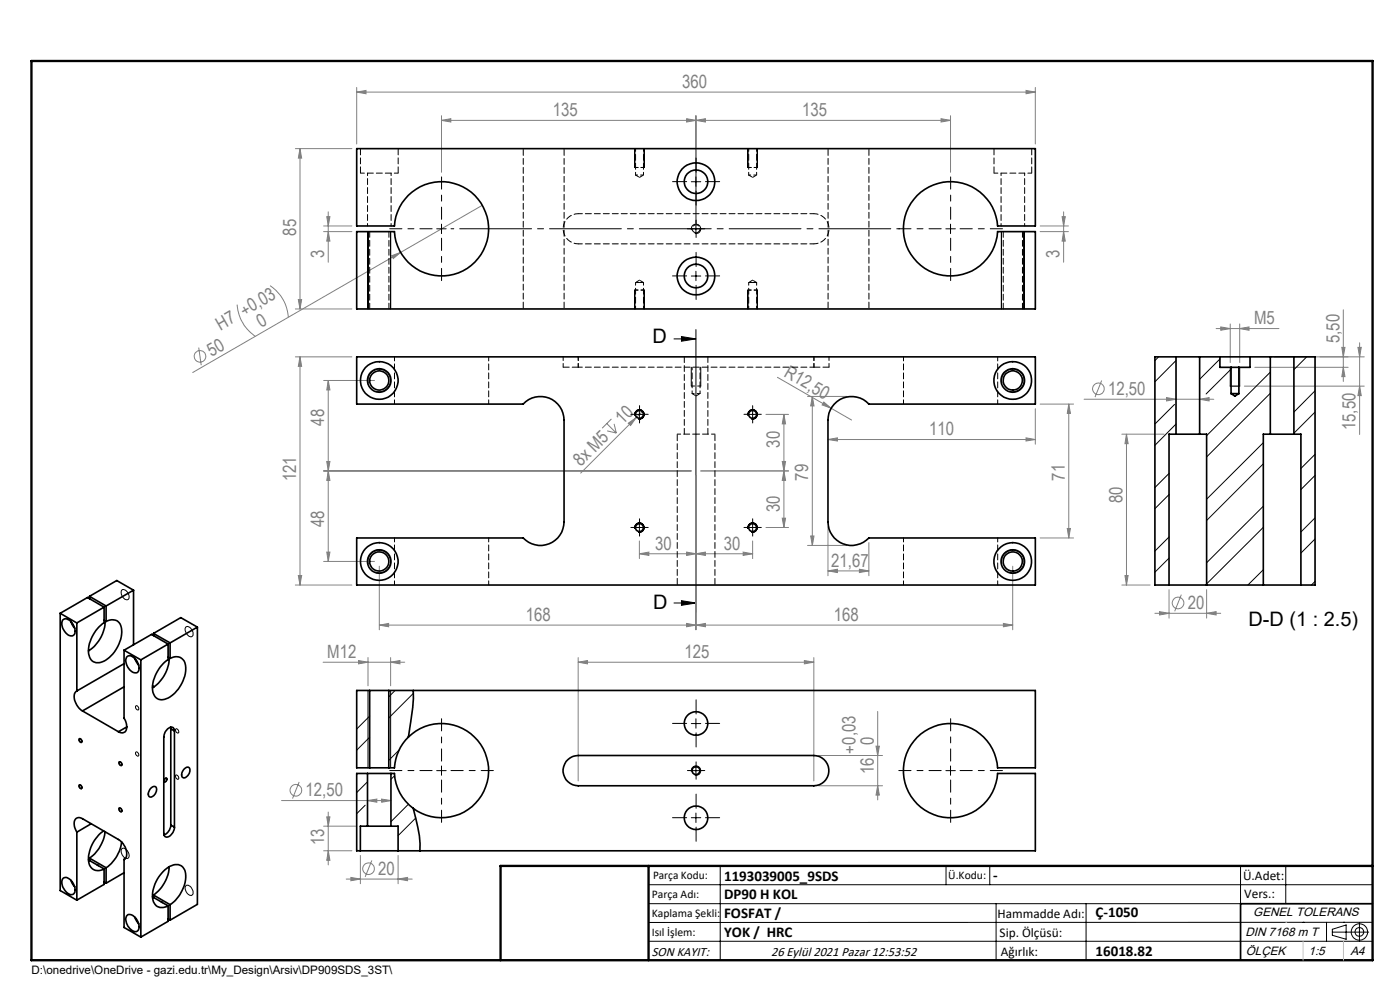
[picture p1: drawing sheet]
<svg xmlns="http://www.w3.org/2000/svg" width="297mm" height="210mm" viewBox="0 0 297 210" stroke-linecap="round" stroke-linejoin="round" font-family="sans-serif">
<g fill="none" stroke="#808080" stroke-width=".21">
<path d="M75.7 19.5l1.9-.3v.7zM75.7 18.5v12M75.7 19.5h143.9M217.7 19.2l1.9 .3-1.9 .4zM219.6 18.5v12M62.7 31.5h11.9M63.6 31.5l.4 2h-.7zM63.6 31.5v34M93.7 25.5l1.9-.3v.7zM93.7 24.5v12M93.7 25.5h107.9M145.7 25.2l1.9 .3-1.9 .4z"/>
<path d="M147.6 25.5l2-.3v.7zM147.6 24.5v23M199.6 25.2l2 .3-2 .4zM201.6 24.5v12M68.7 47.9h5.9M68.7 49.1h5.9M69.3 46h.7l-.4 1.9zM69.6 49.1l.4 2h-.7zM69.6 44.9v10.7M83.1 54.2l1.9-.7-1.6 1.3zM85 53.5l-44.1 25.5M102.3 43.6l-17.3 9.9"/>
<path d="M220.7 47.9h6M220.7 49.1h6M225.3 46h.7l-.4 1.9zM225.6 49.1l.4 2h-.7zM225.6 44.9v10.7M42.2 73.7l.5 3.8M50.3 64.6a8.9 8.9 0 0 0 3.9 6.8M57.3 60.6a8.8 8.8 0 0 1 3.9 6.7M62.7 75.7h11.9M62.7 65.5h11.9M63.3 63.6h.7l-.4 1.9zM63.6 75.7v48.4"/>
<path d="M63.6 75.7l.4 2h-.7zM258 69.7h13.3M259 69.3l2 .4-2 .4zM261 68.7v8.2M263 69.7l2-.4v.8zM263 68.7v8.2M266.2 77.9h19.8M284.7 73.7h.6l-.3 2zM285 65.7v15.2M285 77.9l.3 2h-.6zM288.1 73.7h.7l-.4 2zM288.4 72.7v19.5"/>
<path d="M289.4 75.7h-18.9M68.7 99.9h77.9M68.7 80.7h10.7M69.3 97.9h.7l-.4 2zM69.6 80.7l.4 2h-.7zM69.6 99.9l.4 2h-.7zM69.6 80.7v38.4M128.7 89.8l2 2.1M128.8 91.4l1.9 .5M129.7 88.9l-2 1.9M130.3 89.9l.4 2M133.3 89.8l1.6-1.2-1.1 1.7z"/>
<path d="M136.3 87.2l-13.1 13.2M148.7 99.9h18.6M162.5 87.9h4.8M164.9 80l11.4 6.6M165.9 97.9h.8l-.4 2zM166.3 87.9l.4 2h-.8zM166.3 99.9l.4 2h-.8zM166.3 87.9v24M171.3 84.1h8.4M172.3 84.1v31.6M172.3 84.1l.4 2h-.7zM174.8 85.3l1.5 1.3-1.9-.7z"/>
<path d="M175.6 93.2l2.1-.3v.6zM175.6 93.2h44M176.3 86.6l4.4 2.5M217.7 92.9l1.9 .3-1.9 .3zM219.6 86.7v7.5M220.7 85.7h7.1M226.7 85.7v28.4M226.7 85.7l.4 2h-.7zM230 84.7h27.5M233.7 80.7l-1.4 3.5M238 92.1h9M239 92.1v32"/>
<path d="M239 92.1l.3 2h-.6zM247.5 84.3l2 .4-2 .3zM254.5 84.7l2-.4v.7zM264 81.9h25.4M288.4 81.9l.4 2h-.7zM68.7 119.1h10.7M69.3 117.1h.7l-.4 2zM135.6 117.5l2.1-.4v.7zM135.6 117.5h24.1M135.6 114.8v3.7M145.7 117.1l1.9 .4-1.9 .3zM147.6 117.5l2-.4v.7z"/>
<path d="M147.6 100.9v32.7M157.7 117.1l2 .4-2 .3zM159.7 114.8v3.7M162.5 111.9h4.8M165.9 109.9h.8l-.4 2zM171.3 115.7h8.4M172 113.7h.7l-.4 2zM175.6 111.7v10.4M184.3 115.1v7M220.7 114.1h7.1M226.4 112.1h.7l-.4 2zM62.7 124.1h11.9"/>
<path d="M63.3 122.1h.7l-.4 2zM78.1 139.5v6M80.5 132.6l1.9-.4v.8zM80.5 120.1v13.5M80.5 132.6h134.3M82.9 139.5v6M122.7 139.5v26.2M145.7 132.2l1.9 .4-1.9 .4zM147.6 132.6l2-.4v.8zM172.6 139.5v26.2M175.6 121.1l2.1-.4v.8zM175.6 121.1h8.7"/>
<path d="M182.3 120.7l2 .4-2 .4zM212.9 132.2l1.9 .4-1.9 .4zM214.8 120.1v13.5M238 124.1h6M238.7 122.1h.6l-.3 2zM245 130.1h14M246 129.7l2 .4-2 .3zM248 125.1v6M250.6 126.1l-1.4 3.6M256 130.1l2-.4v.7zM256 125.1v6M68.5 140.5h17.4"/>
<path d="M76.1 140.1l2 .4-2 .3zM82.9 140.5l1.9-.4v.7zM122.7 140.5l1.9-.4v.7zM122.7 140.5h49.9M170.6 140.1l2 .4-2 .3zM185.8 158.3h.7l-.3 2zM186.2 150.9v18.8M59.7 169.8h23.2M63.5 165.9l-1.4 3.5M68.7 175.3h6.8M69.3 173.3h.7l-.4 2zM69.6 172.3v11.2"/>
<path d="M78 169.8l1.9-.3v.7zM81 169.5l1.9 .3-1.9 .4zM173.6 160.3h13.6M173.6 166.7h13.6M186.2 166.7l.3 2h-.7zM68.7 180.5h5.9M69.6 180.5l.4 2h-.7zM73.4 186.5h14.1M74.4 186.1l2 .4-2 .3zM76.4 181.5v6M78.9 182.5l-1.4 3.5M84.5 186.5l2-.4v.7z"/>
<path d="M84.5 181.5v6"/>
<circle cx="42.4" cy="75.6" r="1.24"/>
<circle cx="233" cy="82.5" r="1.24"/>
<circle cx="249.9" cy="127.9" r="1.24"/>
<circle cx="62.8" cy="167.6" r="1.24"/>
<circle cx="78.2" cy="184.3" r="1.23"/>
</g>
<g fill="none" stroke="#000" stroke-width=".21">
<path d="M134.7 31.5v4.1M136.7 31.5v4.1M146.6 38.6h2.1M147.6 37.5v2M158.6 31.5v4.1M160.7 31.5v4.1M78.1 49.1v16.4M82.9 49.1v16.4M92.6 48.5h2.1M93.7 47.5v2.1M146.6 48.5h2.1M146.6 58.6h2.1"/>
<path d="M146.7 48.8a1 1 0 0 1 .9-1.2 1 1 0 0 1 1.1 1 1 1 0 0 1-1.3 .9M147.6 47.5v2.1M147.6 57.5v2M200.7 48.5h2M201.6 47.5v2.1M212.4 49.1v16.4M217.2 49.1v16.4M134.7 61.6v3.9M136.7 61.6v3.9M143 71.9h4.6M144.6 71.4l3 .5-3 .5zM146.6 77.9v4"/>
<path d="M147.6 69.9v60M148.7 77.9v4M158.6 61.6v3.9M160.7 61.6v3.9M261 77.9v4M263 77.9v4M78.1 81.3a2.39 2.39 0 0 1 2.1-3 2.39 2.39 0 0 1 2.6 2.6 2.39 2.39 0 0 1-3 2.1M134.7 87.9h2M134.7 88.2a.99 .99 0 0 1 .9-1.3 .99 .99 0 0 1 1 1.1 .99 .99 0 0 1-1.2 .9M135.6 86.9v2M158.6 87.9h2.1M158.7 88.2a1 1 0 0 1 .9-1.3 1 1 0 0 1 1 1.1 1 1 0 0 1-1.2 .9"/>
<path d="M159.7 86.9v2M212.5 81.3a2.39 2.39 0 0 1 2.2-3 2.39 2.39 0 0 1 2.5 2.6 2.39 2.39 0 0 1-3 2.1M78.1 119.7a2.39 2.39 0 0 1 2.1-3 2.39 2.39 0 0 1 2.6 2.6 2.39 2.39 0 0 1-3 2.1M134.7 111.9h2M134.7 112.2a1 1 0 0 1 .9-1.3 1 1 0 0 1 1.1 1.1 1 1 0 0 1-1.3 .9M135.6 110.9v2M158.6 111.9h2.1M158.7 112.2a1.01 1.01 0 0 1 .9-1.3 1.01 1.01 0 0 1 1.1 1.1 1.01 1.01 0 0 1-1.3 .9M159.7 110.9v2M212.5 119.7a2.39 2.39 0 0 1 2.2-3 2.39 2.39 0 0 1 2.5 2.6 2.39 2.39 0 0 1-3 2.1M25.9 125.2a1.36 1.36 0 0 1 1.5 1.5 .6 .6 0 0 1-.6 .6 .6 .6 0 0 1-.6-.4l-.5-1zM39.4 133a1.36 1.36 0 0 1 1.6 1.6l-.1 .2a.76 .76 0 0 1-1.3-.3l-.3-.9z"/>
<path d="M143 127.9h4.6M144.6 127.4l3 .5-3 .5zM16.8 156.7a.48 .48 0 0 1 .5 .3 .48 .48 0 0 1-.2 .5l-.4-.5zM28.8 159.6a.45 .45 0 0 1 .6 .2 .45 .45 0 0 1-.2 .6l-.4-.3zM28.8 149.8a.48 .48 0 0 1 .5 .2 .48 .48 0 0 1-.1 .6l-.4-.3zM37.3 154.7a.47 .47 0 0 1 .5 .2 .47 .47 0 0 1-.1 .6l-.3-.3zM78.1 146.5v16.4M82.9 146.5v16.4M146.6 153.5h2.1M147.6 152.5v2M16.8 166.5a.51 .51 0 0 1 .5 .2 .51 .51 0 0 1-.1 .6l-.4-.4zM25.3 171.4a.51 .51 0 0 1 .5 .3 .51 .51 0 0 1-.1 .6l-.4-.4z"/>
<path d="M25.3 161.6a.51 .51 0 0 1 .5 .2 .51 .51 0 0 1-.1 .6l-.4-.3zM34.8 165.3l.2-.2a.3 .3 0 0 1 .5 .1 .3 .3 0 0 1-.2 .4l-.2 .3a.3 .3 0 0 1-.4-.2 .3 .3 0 0 1 .1-.4zM37.3 164.4a.51 .51 0 0 1 .5 .3 .51 .51 0 0 1-.1 .6l-.4-.3zM92.6 163.5h2.1M93.7 162.5v2M146.6 163.5h2.1M146.6 173.5h2.1M146.7 163.7a.99 .99 0 0 1 .9-1.2 .99 .99 0 0 1 1 1 .99 .99 0 0 1-1.2 .9M147.6 162.5v2M147.6 172.5v2M200.7 163.5h2M201.6 162.5v2"/>
<path d="M25.9 180a1.37 1.37 0 0 1 1.5 1.6 .61 .61 0 0 1-.6 .5 .61 .61 0 0 1-.6-.4l-.5-.9zM39.5 187.8a1.4 1.4 0 0 1 1.3 2 1.16 1.16 0 0 1-1.5-1v-.6zM137.6 187.7h153.6M137.6 191.7h153.6M137.6 199.7h153.6M152.8 183.7v20M200.7 183.7v4M210 183.7v4M211.3 191.7v12M230.4 191.7v12M263.2 183.7v20M272.8 183.7v8"/>
<path d="M276.4 195.6h.1M281.4 195.6v4.1M282.6 197.7h7.8M282.6 197.1l3-.9v3l-3-.8zM285 195.6h.1M288.4 195.8v3.8M291.2 195.6l-153.6 .1"/>
<circle cx="288.4" cy="197.7" r="1.74"/>
<circle cx="288.4" cy="197.7" r=".93"/>
</g>
<path d="M261 81.9h2M106.2 203.7h185" fill="none" stroke="#000" stroke-width=".25"/>
<path d="M291.2 191.7h-28v12" fill="none" stroke="#000" stroke-width=".35"/>
<path d="M6.7 12.9h284.5v190.8h-284.5zM137.6 183.7v20M291.2 183.7h-185v20" fill="none" stroke="#000" stroke-width=".5"/>
<path d="M272.8 195.6h.1M276.4 199.7v4M285 199.7v4" fill="none" stroke="#c0c0c0" stroke-width=".21"/>
<g fill="none" stroke="#000" stroke-width=".21" stroke-dasharray="15.2 1.3 1.3 1.3">
<path d="M145.7 38.5h-3M147.7 36.5v-3M149.7 38.5h3M145.7 58.5h-3M146.7 48.5h-.9M147.7 47.5v-.8M147.7 49.5v.9M147.7 40.5v3M147.7 56.5v-3M148.7 48.5h.8M149.7 58.5h3M147.7 60.5v3"/>
<path d="M134.7 87.9h-.9M135.7 88.9v.8M135.7 86.9v-.9M136.7 87.9h.8M158.7 87.9h-.9M159.7 88.9v.8M159.7 86.9v-.9M160.7 87.9h.8M134.7 111.9h-.9M135.7 112.9v.8M135.7 110.9v-.9M136.7 111.9h.8"/>
<path d="M158.7 111.9h-.9M159.7 112.9v.8M159.7 110.9v-.9M160.7 111.9h.8M145.7 153.5h-3M147.7 151.5v-3M147.7 155.5v3M149.7 153.5h3M145.7 173.5h-3M146.7 163.5h-.9M147.7 162.5v-.9M147.7 164.5v.8"/>
<path d="M147.7 171.5v-3M147.7 175.5v3M148.7 163.5h.8M149.7 173.5h3"/>
</g>
<g fill="none" stroke="#000" stroke-width=".21" stroke-dasharray="15.2 1.3 1.3 1.3" stroke-dashoffset="12.6">
<path d="M91.7 48.5h-9M93.7 46.5v-9M93.7 50.5v9M199.7 48.5h-9M201.7 46.5v-9M201.7 50.5v9M203.7 48.5h9M91.7 163.5h-9M93.7 161.5v-9M93.7 165.5v9M95.7 163.5h9M199.7 163.5h-9"/>
<path d="M201.7 161.5v-9M201.7 165.5v9M203.7 163.5h9"/>
</g>
<path d="M134.7 35.5h2M158.7 35.5h2M136.7 61.5h-2M160.7 61.5h-2M146.7 81.9h2" fill="none" stroke="#000" stroke-width=".21" stroke-dasharray="1.3 .6" stroke-dashoffset=".6"/>
<path d="M95.7 48.5h95.1" fill="none" stroke="#000" stroke-width=".21" stroke-dasharray="15.2 1.3 1.3 1.3" stroke-dashoffset="-1.9"/>
<path d="M144.6 71.4l3 .5-3 .5zM144.6 127.4l3 .5-3 .5z" fill="#000"/>
<g fill="#808080">
<path d="M174.8 85.3l1.5 1.3-1.9-.7z"/>
<path d="M83.1 54.2l1.9-.7-1.6 1.3z"/>
<path d="M133.3 89.8l1.6-1.2-1.1 1.7z"/>
<path d="M81 169.5l1.9 .3-1.9 .4zM78 169.8l1.9-.3v.7z"/>
<path d="M80.5 132.6l1.9-.4v.8zM145.7 132.2l1.9 .4-1.9 .4zM147.6 132.6l2-.4v.8zM212.9 132.2l1.9 .4-1.9 .4z"/>
<path d="M75.7 19.5l1.9-.3v.7zM217.7 19.2l1.9 .3-1.9 .4z"/>
<path d="M74.4 186.1l2 .4-2 .3zM84.5 186.5l2-.4v.7z"/>
<path d="M122.7 140.5l1.9-.4v.7zM170.6 140.1l2 .4-2 .3z"/>
<path d="M76.1 140.1l2 .4-2 .3zM82.9 140.5l1.9-.4v.7z"/>
<path d="M147.6 117.5l2-.4v.7zM157.7 117.1l2 .4-2 .3zM175.6 121.1l2.1-.4v.8zM182.3 120.7l2 .4-2 .4z"/>
<path d="M145.7 117.1l1.9 .4-1.9 .3zM135.6 117.5l2.1-.4v.7zM217.7 92.9l1.9 .3-1.9 .3zM175.6 93.2l2.1-.3v.6z"/>
<path d="M225.3 46h.7l-.4 1.9zM225.6 49.1l.4 2h-.7z"/>
<path d="M63.3 63.6h.7l-.4 1.9zM63.6 31.5l.4 2h-.7z"/>
<path d="M165.9 97.9h.8l-.4 2zM166.3 87.9l.4 2h-.8z"/>
<path d="M69.6 180.5l.4 2h-.7zM69.3 173.3h.7l-.4 2z"/>
<path d="M69.6 80.7l.4 2h-.7zM69.3 97.9h.7l-.4 2zM69.6 99.9l.4 2h-.7zM69.3 117.1h.7l-.4 2z"/>
<path d="M185.8 158.3h.7l-.3 2zM186.2 166.7l.3 2h-.7z"/>
<path d="M226.7 85.7l.4 2h-.7zM226.4 112.1h.7l-.4 2zM63.6 75.7l.4 2h-.7zM63.3 122.1h.7l-.4 2z"/>
<path d="M166.3 99.9l.4 2h-.8zM165.9 109.9h.8l-.4 2zM172.3 84.1l.4 2h-.7zM172 113.7h.7l-.4 2z"/>
<path d="M69.3 46h.7l-.4 1.9zM69.6 49.1l.4 2h-.7z"/>
<path d="M93.7 25.5l1.9-.3v.7zM145.7 25.2l1.9 .3-1.9 .4zM147.6 25.5l2-.3v.7zM199.6 25.2l2 .3-2 .4z"/>
<path d="M247.5 84.3l2 .4-2 .3zM254.5 84.7l2-.4v.7z"/>
<path d="M285 77.9l.3 2h-.6zM284.7 73.7h.6l-.3 2z"/>
<path d="M239 92.1l.3 2h-.6zM238.7 122.1h.6l-.3 2zM288.1 73.7h.7l-.4 2zM288.4 81.9l.4 2h-.7z"/>
<path d="M246 129.7l2 .4-2 .3zM256 130.1l2-.4v.7z"/>
<path d="M259 69.3l2 .4-2 .4zM263 69.7l2-.4v.8z"/>
</g>
<g fill="none" stroke="#000" stroke-width=".35">
<path d="M75.7 31.5h143.9v16.4h-8a10 10 0 0 0-15.1-7.9 10 10 0 0 0 0 17.1 10 10 0 0 0 15.1-8h8v16.4h-143.9v-16.4h8a10 10 0 0 0 15.1 8 10 10 0 0 0 0-17.1 10 10 0 0 0-15.1 7.9h-8zM75.7 75.7h143.9v10h-35.3a5 5 0 0 0-5.5-1.3 5 5 0 0 0-3.2 4.7v21.6a5 5 0 0 0 3.2 4.7 5 5 0 0 0 5.5-1.3h35.3v10h-143.9v-10h35.3a5 5 0 0 0 5.5 1.3 5 5 0 0 0 3.2-4.7v-21.6a5 5 0 0 0-3.2-4.7 5 5 0 0 0-5.5 1.3h-35.3zM249.5 75.7h5M249.5 75.7h-4.5v48.4h3M249.5 75.7v16.4M254.5 75.7h4.3M254.5 75.7v16.4M258.8 75.7h6.4M258.8 75.7v2.2h2.4M261.2 77.9h1.6M261.2 77.9v5.6M262.8 77.9v5.6"/>
<path d="M265.2 75.7h4.3M265.2 75.7v2.2h-2.4M269.5 75.7h5M269.5 75.7v16.4M274.5 75.7h4.5v48.4h-3M274.5 75.7v16.4M249.5 92.1h5M249.5 92.1h-1.5v32M254.5 92.1h1.5v32M261.2 83.5h1.6M261.2 83.5l.8 .5 .8-.5M269.5 92.1h5"/>
<path d="M269.5 92.1h-1.5v32M274.5 92.1h1.5v32M12.8 130.1v58.8l3.5 2.1M12.8 130.1l3.5 2M13.3 131.6a1.3 1.3 0 0 1 2 .6 2.13 2.13 0 0 1 .3 2.5 1.5 1.5 0 0 1-2-1 2.22 2.22 0 0 1-.3-2.1zM15.1 131.9l.1 .5 .6 .8M16.3 132.1v14.5M19 126.5l3.5 2M19 126.5v.5M22.1 128.8v3.3a7.4 7.4 0 0 0-3.2 7 2.03 2.03 0 0 0 3.2 1.1 7.3 7.3 0 0 0 3.5-7.5 2.02 2.02 0 0 0-3.1-.9M22.1 128.8l-3.5-2.1-5.8 3.4M22.1 128.8l-5.8 3.3"/>
<path d="M22.1 131.6l.4 .2M22.3 131.7a7.7 7.7 0 0 1-3.5 6.4M22.5 128.5v3.3M26.3 137.9v14.5a2.54 2.54 0 0 1 .2 2.8l-.6 .3-.8-.3M26.3 137.9l3.6 2.1M27 139.3a1.7 1.7 0 0 1 2.2 1.3 1.41 1.41 0 0 1-.3 2.1 2.47 2.47 0 0 1-1.9-3.4zM28.3 125.2l-5.8 3.3M28.3 125.2v11.6M28.3 125.2l-3.5-2.1-5.8 3.4M28.6 139.7l.8 1.4M29.9 140v58.8M32.6 134.4l3.5 2"/>
<path d="M32.6 134.4v.4M35.7 136.6v3.3a7.5 7.5 0 0 0-3.2 7 2.03 2.03 0 0 0 3.2 1.2 7.3 7.3 0 0 0 3.5-7.6 2.02 2.02 0 0 0-3.1-.8M35.7 136.6l-5.8 3.4M35.7 136.6l-3.6-2-5.8 3.3M35.7 139.4l.4 .3M35.9 139.6a7.7 7.7 0 0 1-3.6 6.3M36.1 136.4v3.3M41.9 133l-5.8 3.4M41.9 133v58.8l-5.8 3.4M41.9 133l-3.6-2-5.7 3.4M248 124.1h8M256 124.1h12"/>
<path d="M268 124.1h8M16.3 146.6a1.97 1.97 0 0 0-.2 2.6l.6 1 .8 .6M16.9 156.7a.39 .39 0 0 1 .4 .3 .39 .39 0 0 1-.2 .4l-.3-.3zM17.5 150.8l7.6 4.4M26.3 140.8l-10 5.8M26.3 145.7l-8.8 5.1M26.9 154.2l-1.8 1M32.3 145.5l.4 .2M36.2 154.3v.3M36.2 154.6l.8 .4M36.2 154.6v20.4M37 155a.77 .77 0 0 0-.5-.8 .77 .77 0 0 0-.9 .4l-.6 .7-.3 1v20.5a.77 .77 0 0 0 .6 .8 .77 .77 0 0 0 .9-.4l.5-.7 .3-1"/>
<path d="M37 155v20.5M78.4 146.5h4.1M78.4 146.5h-2.7v16.4h2.7M78.4 146.5v16.4M82.5 146.5h137.1v16.4h-8a10 10 0 0 0-15.1-8 10 10 0 0 0 0 17.1 10 10 0 0 0 15.1-7.9h8v16.4h-135.1M82.5 146.5v16.4M86.6 156.3a10 10 0 0 1 13.8-.2 10 10 0 0 1 1 13.8 10 10 0 0 1-13.7 1.6M86.6 156.3a10.1 10.1 0 0 0-2.9 6.6h-1.2M87.7 146.5a43 43 0 0 1-1.1 9.8M16.3 176.5a2.44 2.44 0 0 1-.2-2.9l.6-.2 .5 .1 7.9 4.6a3.4 3.4 0 0 1 1.6 3.9l-.4 .3M16.3 176.5v14.5M16.8 166.6a.42 .42 0 0 1 .5 .2 .42 .42 0 0 1-.1 .5l-.3-.2z"/>
<path d="M19.4 174.7l-3.1 1.8M22 176.2a7.2 7.2 0 0 0-3 7.3 2.04 2.04 0 0 0 3.1 .8M22.3 176.4a8.1 8.1 0 0 1-3.3 5.6M25.3 171.4a.43 .43 0 0 1 .5 .3 .43 .43 0 0 1-.1 .5l-.3-.2zM25.3 161.7a.41 .41 0 0 1 .5 .2 .41 .41 0 0 1-.1 .5l-.3-.2zM25.8 178.6a7.9 7.9 0 0 1-3.3 5.5M31.9 167.3a.69 .69 0 0 1 .6-.5 .69 .69 0 0 1 .7 .4 1.55 1.55 0 0 1-1.4 1.8 1.21 1.21 0 0 1 .1-1.7zM35 165.2l.1-.1a.38 .38 0 0 1 .3 .5 .38 .38 0 0 1-.5 .2zM36.2 175a2.36 2.36 0 0 1-1.4 2.1M36.2 175l.8 .5M39 163.2a.69 .69 0 0 1 .6-.5 .69 .69 0 0 1 .7 .5 1.55 1.55 0 0 1-1.5 1.8 1.12 1.12 0 0 1 .2-1.8zM78 175.3h4.9"/>
<path d="M78 164.1h4.9M78 164.1h-2.3v16.4h.7M78 175.3h-1.6v5.2M78 164.1v11.2M78.4 162.9h4.1M82.9 164.1h.8a9.8 9.8 0 0 0 4 7.4M82.9 175.3h1.6v5.2M82.9 164.1v11.2M87.7 171.5a30.3 30.3 0 0 1 1.4 9M120.5 161.1a3 3 0 0 1 2.2-.8h49.9a3.2 3.2 0 0 1 3.2 3.2 3.2 3.2 0 0 1-3.2 3.2h-49.9a3.2 3.2 0 0 1-3-2.1 3.2 3.2 0 0 1 .8-3.5zM13.4 186.3a1.7 1.7 0 0 1 2.2 1.3 1.39 1.39 0 0 1-.3 2.2 2.61 2.61 0 0 1-2.1-3.2zM15.1 186.8l.7 1.3"/>
<path d="M18.8 182.4l3.3 1.9M19 182v.5M19 182l3.5 2.1M20.6 183.5l.2 .1M22.1 184.3v3.3l-5.8 3.4M22.1 187.1l.4 .3M22.5 184.1v3.3M26.3 182.3v14.4l3.6 2.1M26.3 185.1l-3.8 2.3M26.4 182.2l-.1 .1M27.1 194a2.45 2.45 0 0 1 2.4 2.9 .85 .85 0 0 1-.6 .7 .85 .85 0 0 1-.9-.3 2.48 2.48 0 0 1-1-3.1zM28.6 194.6l.8 1.4"/>
<path d="M32.3 190.2l3.4 1.9M32.6 189.9v.5M32.6 189.9l3.5 2M34.2 191.3l.2 .1M35.7 192.1v3.3l-5.8 3.4M35.7 194.9l.4 .3M35.9 183.9a7.9 7.9 0 0 1-3.3 6M36.1 191.9a7.3 7.3 0 0 0 3.1-7.3 2.09 2.09 0 0 0-3.1-.8 7.3 7.3 0 0 0-3.5 7.5 2.04 2.04 0 0 0 3.1 .8M36.1 191.9v3.3M76.4 180.5h8.1"/>
<circle cx="147.7" cy="38.5" r="2.5"/>
<circle cx="147.7" cy="38.5" r="4"/>
<circle cx="147.7" cy="58.5" r="2.5"/>
<circle cx="147.7" cy="58.5" r="4"/>
<circle cx="80.5" cy="80.7" r="2.5"/>
<circle cx="80.5" cy="80.7" r="2.03"/>
<circle cx="80.5" cy="80.7" r="4"/>
<circle cx="135.6" cy="87.9" r=".84"/>
<circle cx="159.7" cy="87.9" r=".84"/>
<circle cx="214.8" cy="80.7" r="2.04"/>
<circle cx="214.8" cy="80.7" r="4"/>
<circle cx="214.9" cy="80.7" r="2.5"/>
<circle cx="80.4" cy="119.1" r="4"/>
<circle cx="80.5" cy="119.1" r="2.5"/>
<circle cx="80.5" cy="119.1" r="2.03"/>
<circle cx="135.6" cy="111.9" r=".84"/>
<circle cx="159.7" cy="111.9" r=".84"/>
<circle cx="214.8" cy="119.1" r="4"/>
<circle cx="214.8" cy="119.1" r="2.04"/>
<circle cx="214.9" cy="119.1" r="2.5"/>
<circle cx="147.7" cy="153.5" r="2.5"/>
<circle cx="147.7" cy="163.5" r=".83"/>
<circle cx="147.7" cy="173.5" r="2.5"/>
</g>
<g fill="none" stroke="#000" stroke-width=".21" stroke-dasharray="1.3 .6" stroke-dashoffset=".5">
<path d="M134.8 37.1l.9 .5M135.7 37.6l.8-.5M158.8 37.1l.9 .5M159.7 37.6l.8-.5M135.7 59.4l-.9 .5M136.5 59.9l-.8-.5M159.7 59.4l-.9 .5M160.5 59.9l-.8-.5M119.5 75.7v2.2M122.7 77.9v-2.2M172.7 77.9v-2.2M175.9 77.9v-2.2"/>
<path d="M146.8 83.5l.9 .5M147.7 92.1h-4M147.7 84l.8-.5M151.7 92.1h-4"/>
</g>
<g fill="none" stroke="#000" stroke-width=".21" stroke-dasharray="1.3 .6" stroke-dashoffset=".4">
<path d="M76.5 36.7h8M210.9 36.7h8M122.7 51.7a3.2 3.2 0 0 1-3.2-3.2 3.2 3.2 0 0 1 3.2-3.2M122.7 45.3h50M135.7 59.9h-.9M136.5 59.9h-.8M159.7 59.9h-.9M160.5 59.9h-.8M172.7 51.7h-50M172.7 45.3a3.2 3.2 0 0 1 3.2 3.2 3.2 3.2 0 0 1-3.2 3.2M83.7 75.7v10M122.7 77.9h50"/>
<path d="M191.7 75.7v10M211.7 75.7v10M103.7 85.7v-10M191.7 114.1v10M211.7 114.1v10M83.7 124.1v-10M103.7 124.1v-10"/>
</g>
<path d="M119.5 77.9h3.2M172.7 77.9h3.2" fill="none" stroke="#000" stroke-width=".21" stroke-dasharray="1.3 .6"/>
<path d="M78 36.7v11.2M134.8 37.1h1.7M158.8 37.1h1.7M212.4 36.7v11.2M83 47.9v-11.2M217.4 47.9v-11.2M146.8 83.5h1.7" fill="none" stroke="#000" stroke-width=".21" stroke-dasharray="1.3 .6" stroke-dashoffset=".8"/>
<path d="M76.5 31.5v5.2M84.5 36.7v-5.2M210.9 31.5v5.2M218.9 36.7v-5.2M147.7 49.4a.84 .84 0 0 1-.8-1.2 .84 .84 0 0 1 1.4-.3 .84 .84 0 0 1-.3 1.4l-.3 .1M143.7 92.1v32M151.7 124.1v-32" fill="none" stroke="#000" stroke-width=".21" stroke-dasharray="1.3 .6" stroke-dashoffset="-.1"/>
<path d="M78.4 49.1v16.4M212.8 49.1v16.4M82.5 65.5v-16.4M145.2 75.7v16.4M216.9 65.5v-16.4M150.2 92.1v-16.4" fill="none" stroke="#000" stroke-width=".21" stroke-dasharray="1.3 .6" stroke-dashoffset=".1"/>
<path d="M134.8 31.5v5.6M136.5 37.1v-5.6M158.8 31.5v5.6M160.5 37.1v-5.6M134.8 59.9v5.6M158.8 59.9v5.6M136.5 65.5v-5.6M146.8 77.9v5.6M160.5 65.5v-5.6M148.5 83.5v-5.6" fill="none" stroke="#000" stroke-width=".21" stroke-dasharray="1.3 .6" stroke-dashoffset=".7"/>
<path d="M111 31.5v34M119.7 65.5v-34M175.7 65.5v-34M184.3 65.5v-34" fill="none" stroke="#000" stroke-width=".21" stroke-dasharray="1.3 .6" stroke-dashoffset="-.2"/>
<g fill="none" stroke="#000" stroke-width=".21">
<path d="M245.8 75.7l-.8 .8M249.5 76.5l-4.5 4.5M258.8 76.2l-4.3 4.3M261.2 78.3l-5.3 5.3M269.5 78.9l-13.5 13.5M277.2 75.7l-2.7 2.7M249.2 85.8l-4.2 4.1M249.5 89.9l-4.5 4.6M268 98.4l-12 12M268 93.9l-12 12M269.5 83.4l-13.5 13.5M279 82.9l-4.5 4.5"/>
<path d="M279 96.4l-3 3M279 87.4l-4.5 4.5M248 104.9l-3 3M248 118.4l-3 3M248 100.4l-3 3M248 113.9l-3 3M268 107.4l-12 12M268 111.9l-12 12M279 109.8l-3 3M279 100.9l-3 2.9M279 114.3l-3 3M268 120.9l-3.3 3.2"/>
<path d="M279 123.3l-.8 .8M78.4 151.9l-2.7 2.7M78.4 156.4l-2.7 2.7M83.8 146.5l-1.3 1.3M84.6 159.1l-2.1 2.2M87.7 147.1l-5.2 5.2M77.5 170.8l-1.8 1.8M78 165.8l-2.3 2.3M83.7 164.6l-.8 .7M86.6 170.6l-3.7 3.7M88.2 173.5l-3.7 3.8"/>
</g>
<g font-size="4.2">
<text x="138.4" y="72.7">D</text>
<text x="138.5" y="129.1">D</text>
<text x="264.9" y="132.8">D-D (1 : 2.5)</text>
</g>
<g font-size="3.9" fill="#808080">
<text x="144.7" y="18.7">360</text>
<text x="117.3" y="24.7">135</text>
<text x="170.2" y="24.7">135</text>
<text x="62.8" y="50" transform="rotate(-90 62.8 50)">85</text>
<text x="68.8" y="54.7" transform="rotate(-90 68.8 54.7)">3</text>
<text x="224.8" y="54.7" transform="rotate(-90 224.8 54.7)">3</text>
<text x="46.8" y="70.1" transform="rotate(-30 46.8 70.1)">H7 +0,03</text>
<text x="55.4" y="69.6" transform="rotate(-30 55.4 69.6)">0</text>
<text x="266" y="68.8">M5</text>
<text x="44.9" y="75.7" transform="rotate(-30 44.9 75.7)">50</text>
<text x="284.1" y="72.8" transform="rotate(-90 284.1 72.8)">5,50</text>
<text x="166.1" y="79.7" transform="rotate(30 166.1 79.7)">R12,50</text>
<text x="235.1" y="83.8">12,50</text>
<text x="68.8" y="90.3" transform="rotate(-90 68.8 90.3)">48</text>
<text x="132.2" y="90.2" transform="rotate(-45 132.2 90.2)">10</text>
<text x="165.4" y="95" transform="rotate(-90 165.4 95)">30</text>
<text x="197.1" y="92.3">110</text>
<text x="287.6" y="91.3" transform="rotate(-90 287.6 91.3)">15,50</text>
<text x="123.2" y="99.1" transform="rotate(-45 123.2 99.1)">8x M5</text>
<text x="171.5" y="101.9" transform="rotate(-90 171.5 101.9)">79</text>
<text x="225.9" y="101.9" transform="rotate(-90 225.9 101.9)">71</text>
<text x="62.8" y="102.1" transform="rotate(-90 62.8 102.1)">121</text>
<text x="238.1" y="106.7" transform="rotate(-90 238.1 106.7)">80</text>
<text x="68.8" y="111.8" transform="rotate(-90 68.8 111.8)">48</text>
<text x="165.4" y="108.6" transform="rotate(-90 165.4 108.6)">30</text>
<text x="139" y="116.6">30</text>
<text x="153.6" y="116.6">30</text>
<text x="176.3" y="120.2">21,67</text>
<text x="111.5" y="131.7">168</text>
<text x="176.9" y="131.7">168</text>
<text x="252" y="129.2">20</text>
<text x="69.4" y="139.6">M12</text>
<text x="145.2" y="139.6">125</text>
<text x="181.5" y="159.8" transform="rotate(-90 181.5 159.8)">+0,03</text>
<text x="185.3" y="158" transform="rotate(-90 185.3 158)">0</text>
<text x="185.3" y="164.3" transform="rotate(-90 185.3 164.3)">16</text>
<text x="64.8" y="168.9">12,50</text>
<text x="68.8" y="179.3" transform="rotate(-90 68.8 179.3)">13</text>
<text x="80.2" y="185.6">20</text>
</g>
<g font-size="3.2">
<text x="153.6" y="186.8">1193039005_9SDS</text>
<text x="153.6" y="190.8">DP90 H KOL</text>
<text x="210.7" y="186.6">-</text>
<text x="153.6" y="194.8">FOSFAT /</text>
<text x="232.4" y="194.5">Ç-1050</text>
<text x="153.6" y="198.8">YOK / HRC</text>
<text x="232.4" y="202.8">16018.82</text>
</g>
<g font-size="2.8">
<text x="263.7" y="186.7">Ü.Adet:</text>
<text x="263.9" y="190.5">Vers.:</text>
<text x="211.6" y="194.8">Hammadde Adı:</text>
<text x="138.3" y="202.8">SON KAYIT:</text>
<text x="163.6" y="202.8">26 Eylül 2021 Pazar 12:53:52</text>
<text x="212.1" y="198.7">Sip. Ölçüsü:</text>
<text x="212.3" y="202.7">Ağırlık:</text>
</g>
<g font-size="2.6">
<text x="265.9" y="194.4">GENEL TOLERANS</text>
<text x="264.2" y="198.5">DIN 7168 m T</text>
<text x="264.3" y="202.6">ÖLÇEK</text>
<text x="277.6" y="202.6">1:5</text>
<text x="286.5" y="202.6">A4</text>
</g>
<g font-size="2.5">
<text x="138.3" y="190.5">Parça Adı:</text>
<text x="138.5" y="186.5">Parça Kodu:</text>
<text x="201.2" y="186.5">Ü.Kodu:</text>
<text x="138.3" y="194.5">Kaplama Şekli:</text>
<text x="138.3" y="198.6">Isıl İşlem:</text>
<text x="6.7" y="206.7">D:\onedrive\OneDrive - gazi.edu.tr\My_Design\Arsiv\DP909SDS_3ST\</text>
</g>
</svg>
